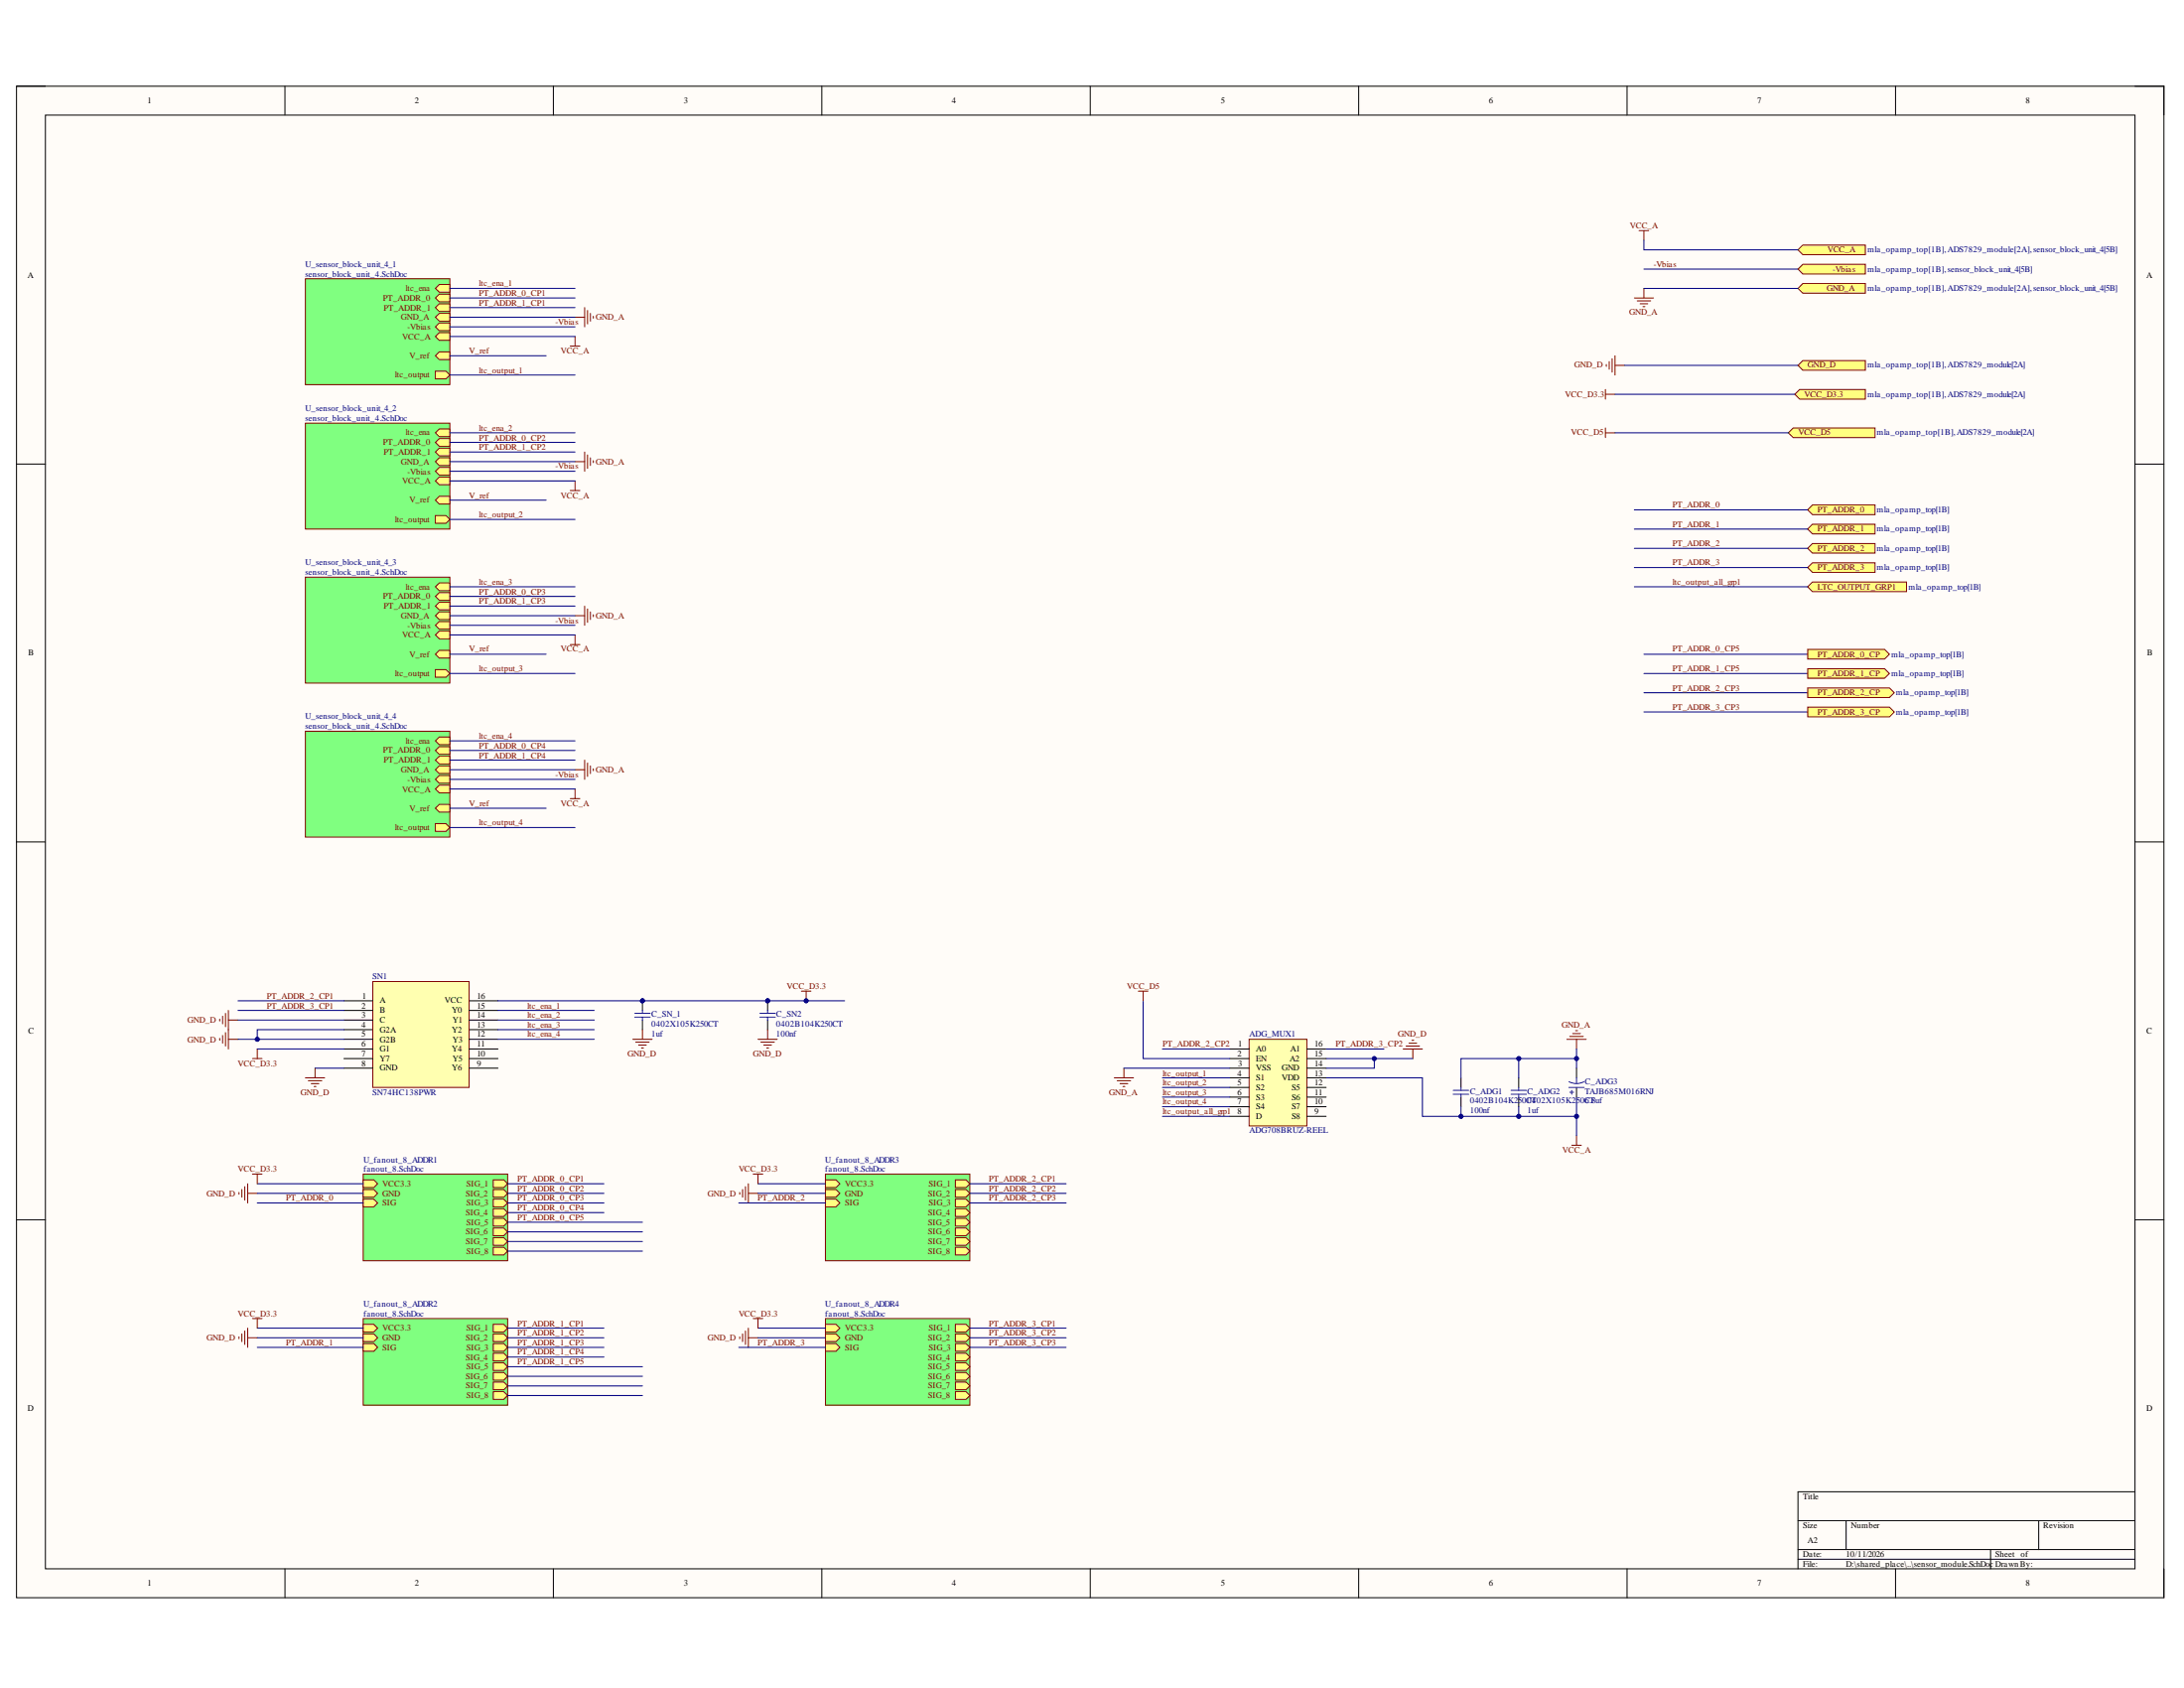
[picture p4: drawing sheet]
<svg xmlns="http://www.w3.org/2000/svg" width="279mm" height="216mm" viewBox="0 0 279 216" stroke-linecap="round" stroke-linejoin="round" font-family="sans-serif">
<path d="M2.1 11h274.7v193.4h-274.7z" fill-rule="evenodd" fill="#fffcf8"/>
<path d="M2.1 11h274.7v193.4h-274.7z" fill="none" stroke="#000" stroke-width=".13"/>
<path d="M5.8 14.7h267.3v186h-267.3z" fill-rule="evenodd" fill="#fffcf8"/>
<g fill="none" stroke="#000" stroke-width=".13">
<path d="M2.1 11h3.7M5.8 14.7h267.3v186h-267.3zM36.5 11v3.7M70.8 11v3.7M105.1 11v3.7M139.5 11v3.7M173.8 11v3.7M208.2 11v3.7M242.5 11v3.7M273.1 11h3.7v3.7M2.1 59.4h3.7M273.1 59.4h3.7"/>
<path d="M2.1 107.7h3.7M273.1 107.7h3.7M2.1 156h3.7M273.1 156h3.7M230 194.5h43.1M230 198.2h43.1M230 199.4h43.1M236.2 194.5v3.7M254.7 198.2v2.5M260.8 194.5v3.7M273.1 190.8h-43.1v9.9M36.5 200.7v3.7"/>
<path d="M70.8 200.7v3.7M105.1 200.7v3.7M139.5 200.7v3.7M173.8 200.7v3.7M208.2 200.7v3.7M242.5 200.7v3.7M276.8 200.7v3.7"/>
</g>
<path d="M39.1 35.6h18.4v13.6h-18.4z" fill-rule="evenodd" fill="#80ff80"/>
<path d="M39.1 35.6h18.4v13.6h-18.4z" fill="none" stroke="#800000" stroke-width=".13"/>
<path d="M55.7 43l.5-.5h1.3v1h-1.3z" fill-rule="evenodd" fill="#ffff80"/>
<path d="M55.7 43l.5-.5h1.3v1h-1.3z" fill="none" stroke="#800000" stroke-width=".13"/>
<path d="M55.7 41.8l.5-.5h1.3v1h-1.3z" fill-rule="evenodd" fill="#ffff80"/>
<path d="M55.7 41.8l.5-.5h1.3v1h-1.3z" fill="none" stroke="#800000" stroke-width=".13"/>
<path d="M55.7 40.6l.5-.5h1.3v1h-1.3z" fill-rule="evenodd" fill="#ffff80"/>
<path d="M55.7 40.6l.5-.5h1.3v1h-1.3z" fill="none" stroke="#800000" stroke-width=".13"/>
<path d="M55.7 39.3l.5-.4h1.3v.9h-1.3z" fill-rule="evenodd" fill="#ffff80"/>
<path d="M55.7 39.3l.5-.4h1.3v.9h-1.3z" fill="none" stroke="#800000" stroke-width=".13"/>
<path d="M55.7 38.1l.5-.5h1.3v1h-1.3z" fill-rule="evenodd" fill="#ffff80"/>
<path d="M55.7 38.1l.5-.5h1.3v1h-1.3z" fill="none" stroke="#800000" stroke-width=".13"/>
<path d="M55.7 47.5h1.4l.4 .5-.4 .5h-1.4z" fill-rule="evenodd" fill="#ffff80"/>
<path d="M55.7 47.5h1.4l.4 .5-.4 .5h-1.4z" fill="none" stroke="#800000" stroke-width=".13"/>
<path d="M55.7 36.9l.5-.5h1.3v1h-1.3z" fill-rule="evenodd" fill="#ffff80"/>
<path d="M55.7 36.9l.5-.5h1.3v1h-1.3z" fill="none" stroke="#800000" stroke-width=".13"/>
<path d="M55.7 45.5l.5-.5h1.3v1h-1.3z" fill-rule="evenodd" fill="#ffff80"/>
<path d="M55.7 45.5l.5-.5h1.3v1h-1.3z" fill="none" stroke="#800000" stroke-width=".13"/>
<path d="M39.1 54.1h18.4v13.6h-18.4z" fill-rule="evenodd" fill="#80ff80"/>
<path d="M39.1 54.1h18.4v13.6h-18.4z" fill="none" stroke="#800000" stroke-width=".13"/>
<path d="M55.7 61.5l.5-.5h1.3v1h-1.3z" fill-rule="evenodd" fill="#ffff80"/>
<path d="M55.7 61.5l.5-.5h1.3v1h-1.3z" fill="none" stroke="#800000" stroke-width=".13"/>
<path d="M55.7 60.3l.5-.5h1.3v1h-1.3z" fill-rule="evenodd" fill="#ffff80"/>
<path d="M55.7 60.3l.5-.5h1.3v1h-1.3z" fill="none" stroke="#800000" stroke-width=".13"/>
<path d="M55.7 59l.5-.4h1.3v.9h-1.3z" fill-rule="evenodd" fill="#ffff80"/>
<path d="M55.7 59l.5-.4h1.3v.9h-1.3z" fill="none" stroke="#800000" stroke-width=".13"/>
<path d="M55.7 57.8l.5-.5h1.3v1h-1.3z" fill-rule="evenodd" fill="#ffff80"/>
<path d="M55.7 57.8l.5-.5h1.3v1h-1.3z" fill="none" stroke="#800000" stroke-width=".13"/>
<path d="M55.7 56.6l.5-.5h1.3v1h-1.3z" fill-rule="evenodd" fill="#ffff80"/>
<path d="M55.7 56.6l.5-.5h1.3v1h-1.3z" fill="none" stroke="#800000" stroke-width=".13"/>
<path d="M55.7 65.9h1.4l.4 .5-.4 .5h-1.4z" fill-rule="evenodd" fill="#ffff80"/>
<path d="M55.7 65.9h1.4l.4 .5-.4 .5h-1.4z" fill="none" stroke="#800000" stroke-width=".13"/>
<path d="M55.7 55.4l.5-.5h1.3v.9h-1.3z" fill-rule="evenodd" fill="#ffff80"/>
<path d="M55.7 55.4l.5-.5h1.3v.9h-1.3z" fill="none" stroke="#800000" stroke-width=".13"/>
<path d="M55.7 64l.5-.5h1.3v1h-1.3z" fill-rule="evenodd" fill="#ffff80"/>
<path d="M55.7 64l.5-.5h1.3v1h-1.3z" fill="none" stroke="#800000" stroke-width=".13"/>
<path d="M39.1 73.8h18.4v13.6h-18.4z" fill-rule="evenodd" fill="#80ff80"/>
<path d="M39.1 73.8h18.4v13.6h-18.4z" fill="none" stroke="#800000" stroke-width=".13"/>
<path d="M55.7 81.2l.5-.5h1.3v1h-1.3z" fill-rule="evenodd" fill="#ffff80"/>
<path d="M55.7 81.2l.5-.5h1.3v1h-1.3z" fill="none" stroke="#800000" stroke-width=".13"/>
<path d="M55.7 80l.5-.5h1.3v1h-1.3z" fill-rule="evenodd" fill="#ffff80"/>
<path d="M55.7 80l.5-.5h1.3v1h-1.3z" fill="none" stroke="#800000" stroke-width=".13"/>
<path d="M55.7 78.7l.5-.4h1.3v.9h-1.3z" fill-rule="evenodd" fill="#ffff80"/>
<path d="M55.7 78.7l.5-.4h1.3v.9h-1.3z" fill="none" stroke="#800000" stroke-width=".13"/>
<path d="M55.7 77.5l.5-.5h1.3v1h-1.3z" fill-rule="evenodd" fill="#ffff80"/>
<path d="M55.7 77.5l.5-.5h1.3v1h-1.3z" fill="none" stroke="#800000" stroke-width=".13"/>
<path d="M55.7 76.3l.5-.5h1.3v1h-1.3z" fill-rule="evenodd" fill="#ffff80"/>
<path d="M55.7 76.3l.5-.5h1.3v1h-1.3z" fill="none" stroke="#800000" stroke-width=".13"/>
<path d="M55.7 85.6h1.4l.4 .5-.4 .5h-1.4z" fill-rule="evenodd" fill="#ffff80"/>
<path d="M55.7 85.6h1.4l.4 .5-.4 .5h-1.4z" fill="none" stroke="#800000" stroke-width=".13"/>
<path d="M55.7 75.1l.5-.5h1.3v1h-1.3z" fill-rule="evenodd" fill="#ffff80"/>
<path d="M55.7 75.1l.5-.5h1.3v1h-1.3z" fill="none" stroke="#800000" stroke-width=".13"/>
<path d="M55.7 83.7l.5-.5h1.3v1h-1.3z" fill-rule="evenodd" fill="#ffff80"/>
<path d="M55.7 83.7l.5-.5h1.3v1h-1.3z" fill="none" stroke="#800000" stroke-width=".13"/>
<path d="M39.1 93.5h18.4v13.6h-18.4z" fill-rule="evenodd" fill="#80ff80"/>
<path d="M39.1 93.5h18.4v13.6h-18.4z" fill="none" stroke="#800000" stroke-width=".13"/>
<path d="M55.7 100.9l.5-.5h1.3v1h-1.3z" fill-rule="evenodd" fill="#ffff80"/>
<path d="M55.7 100.9l.5-.5h1.3v1h-1.3z" fill="none" stroke="#800000" stroke-width=".13"/>
<path d="M55.7 99.7l.5-.5h1.3v1h-1.3z" fill-rule="evenodd" fill="#ffff80"/>
<path d="M55.7 99.7l.5-.5h1.3v1h-1.3z" fill="none" stroke="#800000" stroke-width=".13"/>
<path d="M55.7 98.4l.5-.4h1.3v.9h-1.3z" fill-rule="evenodd" fill="#ffff80"/>
<path d="M55.7 98.4l.5-.4h1.3v.9h-1.3z" fill="none" stroke="#800000" stroke-width=".13"/>
<path d="M55.7 97.2l.5-.5h1.3v1h-1.3z" fill-rule="evenodd" fill="#ffff80"/>
<path d="M55.7 97.2l.5-.5h1.3v1h-1.3z" fill="none" stroke="#800000" stroke-width=".13"/>
<path d="M55.7 96l.5-.5h1.3v1h-1.3z" fill-rule="evenodd" fill="#ffff80"/>
<path d="M55.7 96l.5-.5h1.3v1h-1.3z" fill="none" stroke="#800000" stroke-width=".13"/>
<path d="M55.7 105.3h1.4l.4 .5-.4 .5h-1.4z" fill-rule="evenodd" fill="#ffff80"/>
<path d="M55.7 105.3h1.4l.4 .5-.4 .5h-1.4z" fill="none" stroke="#800000" stroke-width=".13"/>
<path d="M55.7 94.8l.5-.5h1.3v1h-1.3z" fill-rule="evenodd" fill="#ffff80"/>
<path d="M55.7 94.8l.5-.5h1.3v1h-1.3z" fill="none" stroke="#800000" stroke-width=".13"/>
<path d="M55.7 103.4l.5-.5h1.3v1h-1.3z" fill-rule="evenodd" fill="#ffff80"/>
<path d="M209.1 38.1h2.4M209.5 38.5h1.7M209.7 29.5h1.2M209.8 38.9h1M210.2 39.2h.2M210.3 29.5v1.2M210.3 36.9v1.2M55.7 103.4l.5-.5h1.3v1h-1.3z" fill="none" stroke="#800000" stroke-width=".13"/>
<path d="M230 32l.6-.7h8v1.3h-8z" fill-rule="evenodd" fill="#ffff80"/>
<path d="M230 32l.6-.7h8v1.3h-8z" fill="none" stroke="#800000" stroke-width=".13"/>
<path d="M230 34.4l.6-.6h8v1.2h-8z" fill-rule="evenodd" fill="#ffff80"/>
<path d="M230 34.4l.6-.6h8v1.2h-8z" fill="none" stroke="#800000" stroke-width=".13"/>
<path d="M230.6 36.3h8v1.2h-8l-.6-.6z" fill-rule="evenodd" fill="#ffff80"/>
<g fill="none" stroke="#800000" stroke-width=".13">
<path d="M74.8 39.3v2.5M75.2 39.7v1.7M230.6 36.3h8v1.2h-8l-.6-.6zM72.9 44.3h1.3M73.6 43v1.3M73.6 40.6h1.2M73.6 59h1.2M74.8 57.8v2.5M75.2 58.2v1.7M75.5 40.1v1M75.5 58.6v.9M75.9 40.5v.2"/>
<path d="M75.9 58.9v.3M72.9 62.7h1.3M73.6 61.5v1.2M73.6 78.7h1.2M74.8 77.5v2.5M75.2 77.9v1.7M75.5 78.3v.9M75.9 78.6v.3M72.9 82.4h1.3M73.6 81.2v1.2M73.6 98.4h1.2M74.8 97.2v2.5"/>
<path d="M75.2 97.6v1.7M75.5 98v.9M75.9 98.3v.3M72.9 102.1h1.3M73.6 100.9v1.2"/>
</g>
<path d="M47.7 125.5h12.3v13.6h-12.3z" fill-rule="evenodd" fill="#ffffb0"/>
<g fill="none" stroke="#800000" stroke-width=".13">
<path d="M39.1 137.9h2.4M39.4 138.2h1.8M39.8 138.6h1M40.2 139h.2M40.3 136.6v1.3M47.7 125.5h12.3v13.6h-12.3zM81 132.9h2.4M81.3 133.3h1.8M81.7 133.7h1M82.1 134h.2M82.2 131.7v1.2M97 132.9h2.4"/>
<path d="M97.3 133.3h1.8M97.7 133.7h1M98.1 134h.2M98.2 131.7v1.2"/>
</g>
<g fill="none" stroke="#000" stroke-width=".13">
<path d="M44 128h3.7M44 129.2h3.7M44 130.5h3.7M44 131.7h3.7M44 132.9h3.7M44 134.2h3.7M44 135.4h3.7M44 136.6h3.7M60 128h3.7M60 129.2h3.7M60 130.5h3.7M60 131.7h3.7"/>
<path d="M60 132.9h3.7M60 134.2h3.7M60 135.4h3.7M60 136.6h3.7M82.2 130.5v1.2M98.2 130.5v1.2"/>
</g>
<path d="M81.2 130.1h2M81.2 129.6h2M82.2 129.2v.4M82.2 130.1v.4M97.2 130.1h2M97.2 129.6h2M98.2 129.2v.4M98.2 130.1v.4" fill="none" stroke="#00f" stroke-width=".13"/>
<path d="M231.3 70.1l.6-.6h8v1.2h-8z" fill-rule="evenodd" fill="#ffff80"/>
<path d="M231.3 70.1l.6-.6h8v1.2h-8z" fill="none" stroke="#800000" stroke-width=".13"/>
<path d="M231.3 72.6l.6-.6h8v1.2h-8z" fill-rule="evenodd" fill="#ffff80"/>
<path d="M231.3 72.6l.6-.6h8v1.2h-8z" fill="none" stroke="#800000" stroke-width=".13"/>
<path d="M46.5 150.2h18.4v11.1h-18.4z" fill-rule="evenodd" fill="#80ff80"/>
<path d="M46.5 150.2h18.4v11.1h-18.4z" fill="none" stroke="#800000" stroke-width=".13"/>
<path d="M46.5 150.9h1.3l.5 .5-.5 .5h-1.3z" fill-rule="evenodd" fill="#ffff80"/>
<path d="M46.5 150.9h1.3l.5 .5-.5 .5h-1.3z" fill="none" stroke="#800000" stroke-width=".13"/>
<path d="M46.5 152.1h1.3l.5 .5-.5 .5h-1.3z" fill-rule="evenodd" fill="#ffff80"/>
<path d="M46.5 152.1h1.3l.5 .5-.5 .5h-1.3z" fill="none" stroke="#800000" stroke-width=".13"/>
<path d="M46.5 153.4h1.3l.5 .5-.5 .5h-1.3z" fill-rule="evenodd" fill="#ffff80"/>
<path d="M46.5 153.4h1.3l.5 .5-.5 .5h-1.3z" fill="none" stroke="#800000" stroke-width=".13"/>
<path d="M63.1 150.9h1.3l.5 .5-.5 .5h-1.3z" fill-rule="evenodd" fill="#ffff80"/>
<path d="M63.1 150.9h1.3l.5 .5-.5 .5h-1.3z" fill="none" stroke="#800000" stroke-width=".13"/>
<path d="M63.1 152.1h1.3l.5 .5-.5 .5h-1.3z" fill-rule="evenodd" fill="#ffff80"/>
<path d="M63.1 152.1h1.3l.5 .5-.5 .5h-1.3z" fill="none" stroke="#800000" stroke-width=".13"/>
<path d="M63.1 153.4h1.3l.5 .5-.5 .5h-1.3z" fill-rule="evenodd" fill="#ffff80"/>
<path d="M63.1 153.4h1.3l.5 .5-.5 .5h-1.3z" fill="none" stroke="#800000" stroke-width=".13"/>
<path d="M63.1 154.6h1.3l.5 .5-.5 .5h-1.3z" fill-rule="evenodd" fill="#ffff80"/>
<path d="M63.1 154.6h1.3l.5 .5-.5 .5h-1.3z" fill="none" stroke="#800000" stroke-width=".13"/>
<path d="M63.1 155.8h1.3l.5 .5-.5 .5h-1.3z" fill-rule="evenodd" fill="#ffff80"/>
<path d="M63.1 155.8h1.3l.5 .5-.5 .5h-1.3z" fill="none" stroke="#800000" stroke-width=".13"/>
<path d="M63.1 157.1h1.3l.5 .5-.5 .5h-1.3z" fill-rule="evenodd" fill="#ffff80"/>
<path d="M63.1 157.1h1.3l.5 .5-.5 .5h-1.3z" fill="none" stroke="#800000" stroke-width=".13"/>
<path d="M63.1 158.3h1.3l.5 .5-.5 .5h-1.3z" fill-rule="evenodd" fill="#ffff80"/>
<path d="M63.1 158.3h1.3l.5 .5-.5 .5h-1.3z" fill="none" stroke="#800000" stroke-width=".13"/>
<path d="M63.1 159.5h1.3l.5 .5-.5 .5h-1.3z" fill-rule="evenodd" fill="#ffff80"/>
<path d="M63.1 159.5h1.3l.5 .5-.5 .5h-1.3z" fill="none" stroke="#800000" stroke-width=".13"/>
<path d="M46.5 168.6h18.4v11.1h-18.4z" fill-rule="evenodd" fill="#80ff80"/>
<path d="M46.5 168.6h18.4v11.1h-18.4z" fill="none" stroke="#800000" stroke-width=".13"/>
<path d="M46.5 169.4h1.3l.5 .5-.5 .5h-1.3z" fill-rule="evenodd" fill="#ffff80"/>
<path d="M46.5 169.4h1.3l.5 .5-.5 .5h-1.3z" fill="none" stroke="#800000" stroke-width=".13"/>
<path d="M46.5 170.6h1.3l.5 .5-.5 .5h-1.3z" fill-rule="evenodd" fill="#ffff80"/>
<path d="M46.5 170.6h1.3l.5 .5-.5 .5h-1.3z" fill="none" stroke="#800000" stroke-width=".13"/>
<path d="M46.5 171.8h1.3l.5 .5-.5 .5h-1.3z" fill-rule="evenodd" fill="#ffff80"/>
<path d="M46.5 171.8h1.3l.5 .5-.5 .5h-1.3z" fill="none" stroke="#800000" stroke-width=".13"/>
<path d="M63.1 169.4h1.3l.5 .5-.5 .5h-1.3z" fill-rule="evenodd" fill="#ffff80"/>
<path d="M63.1 169.4h1.3l.5 .5-.5 .5h-1.3z" fill="none" stroke="#800000" stroke-width=".13"/>
<path d="M63.1 170.6h1.3l.5 .5-.5 .5h-1.3z" fill-rule="evenodd" fill="#ffff80"/>
<path d="M63.1 170.6h1.3l.5 .5-.5 .5h-1.3z" fill="none" stroke="#800000" stroke-width=".13"/>
<path d="M63.1 171.8h1.3l.5 .5-.5 .5h-1.3z" fill-rule="evenodd" fill="#ffff80"/>
<path d="M63.1 171.8h1.4l.4 .5-.4 .5h-1.4z" fill="none" stroke="#800000" stroke-width=".13"/>
<path d="M63.1 173.1h1.4l.4 .5-.4 .5h-1.4z" fill-rule="evenodd" fill="#ffff80"/>
<path d="M63.1 173.1h1.4l.4 .5-.4 .5h-1.4z" fill="none" stroke="#800000" stroke-width=".13"/>
<path d="M63.1 174.3h1.4l.4 .5-.4 .5h-1.4z" fill-rule="evenodd" fill="#ffff80"/>
<path d="M63.1 174.3h1.4l.4 .5-.4 .5h-1.4z" fill="none" stroke="#800000" stroke-width=".13"/>
<path d="M63.1 175.5h1.4l.4 .5-.4 .5h-1.4z" fill-rule="evenodd" fill="#ffff80"/>
<path d="M63.1 175.5h1.4l.4 .5-.4 .5h-1.4z" fill="none" stroke="#800000" stroke-width=".13"/>
<path d="M63.1 176.8h1.4l.4 .5-.4 .5h-1.4z" fill-rule="evenodd" fill="#ffff80"/>
<path d="M63.1 176.8h1.4l.4 .5-.4 .5h-1.4z" fill="none" stroke="#800000" stroke-width=".13"/>
<path d="M63.1 178h1.4l.4 .5-.4 .5h-1.4z" fill-rule="evenodd" fill="#ffff80"/>
<path d="M63.1 178h1.4l.4 .5-.4 .5h-1.4z" fill="none" stroke="#800000" stroke-width=".13"/>
<path d="M231.9 67h8v1.3h-8l-.6-.6z" fill-rule="evenodd" fill="#ffff80"/>
<path d="M231.9 67h8v1.3h-8l-.6-.6z" fill="none" stroke="#800000" stroke-width=".13"/>
<path d="M231.9 64.6h8v1.2h-8l-.6-.6z" fill-rule="evenodd" fill="#ffff80"/>
<path d="M205.5 46.6v.3M205.9 46.2v1M206.2 45.9v1.7M206.6 45.5v2.5M206.6 46.7h1.2M231.9 64.6h8v1.2h-8l-.6-.6z" fill="none" stroke="#800000" stroke-width=".13"/>
<path d="M230 46.7l.6-.6h8v1.3h-8z" fill-rule="evenodd" fill="#ffff80"/>
<g fill="none" stroke="#800000" stroke-width=".13">
<path d="M230 46.7l.6-.6h8v1.3h-8zM28.1 130.3v.3M28.1 132.8v.3M28.5 130v1M28.5 132.4v1M28.8 129.6v1.7M28.8 132.1v1.7M29.2 129.2v5M29.2 130.5h1.2M29.2 132.9h1.2M32.3 135.4h1.2M32.9 134.2v1.2"/>
<path d="M30.6 152.5v.3M30.9 152.1v1M31.3 151.8v1.7M31.7 151.4v2.5M31.7 152.6h1.2M30.6 171v.2M30.9 170.6v1M31.3 170.2v1.8M31.7 169.9v2.4M31.7 171.1h1.2"/>
</g>
<path d="M231.3 75.1l.6-.7h12v1.3h-12z" fill-rule="evenodd" fill="#ffff80"/>
<path d="M231.3 75.1l.6-.7h12v1.3h-12z" fill="none" stroke="#800000" stroke-width=".13"/>
<path d="M159.8 132.9h7.4v11.1h-7.4z" fill-rule="evenodd" fill="#ffffb0"/>
<g fill="none" stroke="#800000" stroke-width=".13">
<path d="M159.8 132.9h7.4v11.1h-7.4zM179.5 134.2h2.5M179.9 133.8h1.7M180.3 133.4h.9M180.6 133.1h.3M180.7 134.2v1.2M200.4 132.9h2.5M200.8 132.6h1.8M201.2 132.2h1M201.6 131.8h.2M201.7 132.9v1.3M201.1 146.5h1.2"/>
<path d="M201.7 145.2v1.3"/>
</g>
<g fill="none" stroke="#000" stroke-width=".13">
<path d="M157.3 134.2h2.5M157.3 135.4h2.5M157.3 136.6h2.5M157.3 137.9h2.5M157.3 139.1h2.5M167.2 134.2h2.5M167.2 135.4h2.5M167.2 136.6h2.5M167.2 137.9h2.5M167.2 139.1h2.5M186.9 137.9v1.2M194.3 137.9v1.2"/>
<path d="M201.7 136.6v1.3M201.7 139.1v1.2M157.3 140.3h2.5M157.3 141.6h2.5M157.3 142.8h2.5M167.2 140.3h2.5M167.2 141.6h2.5M167.2 142.8h2.5M186.9 140.3v1.3M194.3 140.3v1.3"/>
</g>
<g fill="none" stroke="#00f" stroke-width=".13">
<path d="M185.9 139.5h2M185.9 140h2M186.9 139.1v.4M186.9 140v.3M193.3 139.5h2M193.3 140h2M194.3 139.1v.4M194.3 140v.3M200.7 139.1h2M200.7 138.4l1 .2M200.8 139.7h.5M201.1 139.5v.5"/>
<path d="M201.7 137.9v.7M202.6 138.4l-.9 .2"/>
</g>
<path d="M229.6 50.4l.6-.6h8.4v1.3h-8.4z" fill-rule="evenodd" fill="#ffff80"/>
<path d="M205.4 49.8v1.3M205.4 50.4h1.2M229.6 50.4l.6-.6h8.4v1.3h-8.4zM142.6 137.9h2.4M142.9 138.2h1.7M143.3 138.6h1M143.7 139h.2M143.8 136.6v1.3" fill="none" stroke="#800000" stroke-width=".13"/>
<path d="M105.6 150.2h18.5v11.1h-18.5z" fill-rule="evenodd" fill="#80ff80"/>
<path d="M105.6 150.2h18.5v11.1h-18.5z" fill="none" stroke="#800000" stroke-width=".13"/>
<path d="M105.6 150.9h1.3l.5 .5-.5 .5h-1.3z" fill-rule="evenodd" fill="#ffff80"/>
<path d="M105.6 150.9h1.3l.5 .5-.5 .5h-1.3z" fill="none" stroke="#800000" stroke-width=".13"/>
<path d="M105.6 152.1h1.3l.5 .5-.5 .5h-1.3z" fill-rule="evenodd" fill="#ffff80"/>
<path d="M105.6 152.1h1.3l.5 .5-.5 .5h-1.3z" fill="none" stroke="#800000" stroke-width=".13"/>
<path d="M105.6 153.4h1.3l.5 .5-.5 .5h-1.3z" fill-rule="evenodd" fill="#ffff80"/>
<path d="M105.6 153.4h1.3l.5 .5-.5 .5h-1.3z" fill="none" stroke="#800000" stroke-width=".13"/>
<path d="M122.2 150.9h1.4l.5 .5-.5 .5h-1.4z" fill-rule="evenodd" fill="#ffff80"/>
<path d="M122.2 150.9h1.4l.5 .5-.5 .5h-1.4z" fill="none" stroke="#800000" stroke-width=".13"/>
<path d="M122.2 152.1h1.4l.5 .5-.5 .5h-1.4z" fill-rule="evenodd" fill="#ffff80"/>
<path d="M122.2 152.1h1.4l.5 .5-.5 .5h-1.4z" fill="none" stroke="#800000" stroke-width=".13"/>
<path d="M122.2 153.4h1.4l.5 .5-.5 .5h-1.4z" fill-rule="evenodd" fill="#ffff80"/>
<path d="M122.2 153.4h1.4l.5 .5-.5 .5h-1.4z" fill="none" stroke="#800000" stroke-width=".13"/>
<path d="M122.2 154.6h1.4l.5 .5-.5 .5h-1.4z" fill-rule="evenodd" fill="#ffff80"/>
<path d="M122.2 154.6h1.4l.5 .5-.5 .5h-1.4z" fill="none" stroke="#800000" stroke-width=".13"/>
<path d="M122.2 155.8h1.4l.5 .5-.5 .5h-1.4z" fill-rule="evenodd" fill="#ffff80"/>
<path d="M122.2 155.8h1.4l.5 .5-.5 .5h-1.4z" fill="none" stroke="#800000" stroke-width=".13"/>
<path d="M122.2 157.1h1.4l.5 .5-.5 .5h-1.4z" fill-rule="evenodd" fill="#ffff80"/>
<path d="M122.2 157.1h1.4l.5 .5-.5 .5h-1.4z" fill="none" stroke="#800000" stroke-width=".13"/>
<path d="M122.2 158.3h1.4l.5 .5-.5 .5h-1.4z" fill-rule="evenodd" fill="#ffff80"/>
<path d="M122.2 158.3h1.4l.5 .5-.5 .5h-1.4z" fill="none" stroke="#800000" stroke-width=".13"/>
<path d="M122.2 159.5h1.4l.5 .5-.5 .5h-1.4z" fill-rule="evenodd" fill="#ffff80"/>
<path d="M94.6 152.5v.3M95 152.1v1M95.4 151.8v1.7M95.7 151.4v2.5M95.7 152.6h1.3M122.2 159.5h1.4l.5 .5-.5 .5h-1.4z" fill="none" stroke="#800000" stroke-width=".13"/>
<path d="M105.6 168.6h18.5v11.1h-18.5z" fill-rule="evenodd" fill="#80ff80"/>
<path d="M105.6 168.6h18.5v11.1h-18.5z" fill="none" stroke="#800000" stroke-width=".13"/>
<path d="M105.6 169.4h1.3l.5 .5-.5 .5h-1.3z" fill-rule="evenodd" fill="#ffff80"/>
<path d="M105.6 169.4h1.3l.5 .5-.5 .5h-1.3z" fill="none" stroke="#800000" stroke-width=".13"/>
<path d="M105.6 170.6h1.3l.5 .5-.5 .5h-1.3z" fill-rule="evenodd" fill="#ffff80"/>
<path d="M105.6 170.6h1.3l.5 .5-.5 .5h-1.3z" fill="none" stroke="#800000" stroke-width=".13"/>
<path d="M105.6 171.8h1.3l.5 .5-.5 .5h-1.3z" fill-rule="evenodd" fill="#ffff80"/>
<path d="M105.6 171.8h1.4l.4 .5-.4 .5h-1.4z" fill="none" stroke="#800000" stroke-width=".13"/>
<path d="M122.2 169.4h1.4l.5 .5-.5 .5h-1.4z" fill-rule="evenodd" fill="#ffff80"/>
<path d="M122.2 169.4h1.4l.5 .5-.5 .5h-1.4z" fill="none" stroke="#800000" stroke-width=".13"/>
<path d="M122.2 170.6h1.4l.5 .5-.5 .5h-1.4z" fill-rule="evenodd" fill="#ffff80"/>
<path d="M122.2 170.6h1.4l.5 .5-.5 .5h-1.4z" fill="none" stroke="#800000" stroke-width=".13"/>
<path d="M122.2 171.8h1.4l.5 .5-.5 .5h-1.4z" fill-rule="evenodd" fill="#ffff80"/>
<path d="M122.2 171.8h1.4l.5 .5-.5 .5h-1.4z" fill="none" stroke="#800000" stroke-width=".13"/>
<path d="M122.2 173.1h1.4l.5 .5-.5 .5h-1.4z" fill-rule="evenodd" fill="#ffff80"/>
<path d="M122.2 173.1h1.4l.5 .5-.5 .5h-1.4z" fill="none" stroke="#800000" stroke-width=".13"/>
<path d="M122.2 174.3h1.4l.5 .5-.5 .5h-1.4z" fill-rule="evenodd" fill="#ffff80"/>
<path d="M122.2 174.3h1.4l.5 .5-.5 .5h-1.4z" fill="none" stroke="#800000" stroke-width=".13"/>
<path d="M122.2 175.5h1.4l.5 .5-.5 .5h-1.4z" fill-rule="evenodd" fill="#ffff80"/>
<path d="M122.2 175.5h1.4l.5 .5-.5 .5h-1.4z" fill="none" stroke="#800000" stroke-width=".13"/>
<path d="M122.2 176.8h1.4l.5 .5-.5 .5h-1.4z" fill-rule="evenodd" fill="#ffff80"/>
<path d="M122.2 176.8h1.4l.5 .5-.5 .5h-1.4z" fill="none" stroke="#800000" stroke-width=".13"/>
<path d="M122.2 178h1.4l.5 .5-.5 .5h-1.4z" fill-rule="evenodd" fill="#ffff80"/>
<path d="M94.6 171v.2M95 170.6v1M95.4 170.2v1.8M95.7 169.9v2.4M95.7 171.1h1.3M122.2 178h1.4l.5 .5-.5 .5h-1.4z" fill="none" stroke="#800000" stroke-width=".13"/>
<g fill="none" stroke="#000080" stroke-width=".13">
<path d="M57.5 36.9h16.1M57.5 38.1h16.1M57.5 39.3h16.1M210.3 30.7v1.3h19.7M210.3 36.9h19.7M210.3 34.4h19.7M57.5 40.6h16.1M57.5 41.8h16.1M57.5 43h16.1M57.5 48h16.1M57.5 55.4h16.1M57.5 56.6h16.1"/>
<path d="M57.5 57.8h16.1M57.5 59h16.1M57.5 60.3h16.1M57.5 61.5h16.1M57.5 66.4h16.1M57.5 75.1h16.1M57.5 76.3h16.1M57.5 77.5h16.1M57.5 78.7h16.1M57.5 80h16.1M57.5 81.2h16.1M57.5 86.1h16.1"/>
<path d="M57.5 94.8h16.1M57.5 96h16.1M57.5 97.2h16.1M57.5 98.4h16.1M57.5 99.7h16.1M57.5 100.9h16.1M57.5 105.8h16.1M30.4 129.2h13.6M30.4 130.5h13.6M30.4 128h13.6M44 131.7h-11.1v1.2M63.7 129.2h12.3"/>
<path d="M63.7 130.5h12.3M63.7 131.7h12.3M63.7 132.9h12.3"/>
</g>
<circle cx="32.9" cy="132.9" r=".25" fill="#000080"/>
<g fill="none" stroke="#000080" stroke-width=".13">
<path d="M30.4 132.9h13.6"/>
<circle cx="32.9" cy="132.9" r=".25"/>
</g>
<circle cx="32.9" cy="132.9" r=".25" fill="#000080"/>
<g fill="none" stroke="#000080" stroke-width=".13">
<path d="M57.5 45.5h12.4M207.8 46.7h22.2M57.5 64h12.4M209.1 70.1h22.2M209.1 72.6h22.2M209.1 67.7h22.2M209.1 65.2h22.2M209.1 75.1h22.2M57.5 83.7h12.4M57.5 103.4h12.4M32.9 134.2h11.1M40.3 136.6h3.7"/>
<path d="M148.7 134.2h8.6M169.7 134.2h7.3M201.7 135.4v1.2M32.9 153.9h13.6M32.9 151.4h13.6M32.9 152.6h13.6M64.9 153.9h12.4M64.9 151.4h12.4M64.9 152.6h12.4M64.9 155.1h12.4M64.9 156.3h17.3M64.9 157.6h17.3"/>
<path d="M64.9 158.8h17.3M32.9 172.3h13.6M32.9 169.9h13.6M32.9 171.1h13.6M64.9 172.3h12.4M64.9 169.9h12.4M64.9 171.1h12.4M64.9 173.6h12.4M64.9 160h17.3M64.9 174.8h17.3M64.9 176h17.3M64.9 177.3h17.3"/>
<path d="M64.9 178.5h17.3"/>
<circle cx="32.9" cy="132.9" r=".25"/>
</g>
<circle cx="201.7" cy="135.4" r=".24" fill="#000080"/>
<g fill="none" stroke="#000080" stroke-width=".13">
<path d="M194.3 135.4v2.5"/>
<circle cx="201.7" cy="135.4" r=".24"/>
</g>
<circle cx="194.3" cy="135.4" r=".25" fill="#000080"/>
<g fill="none" stroke="#000080" stroke-width=".13">
<path d="M169.7 137.9h12.3v4.9h4.9"/>
<circle cx="194.3" cy="135.4" r=".25"/>
</g>
<circle cx="186.9" cy="142.8" r=".25" fill="#000080"/>
<g fill="none" stroke="#000080" stroke-width=".13">
<path d="M194.3 141.6v1.2"/>
<circle cx="186.9" cy="142.8" r=".25"/>
</g>
<circle cx="194.3" cy="142.8" r=".25" fill="#000080"/>
<g fill="none" stroke="#000080" stroke-width=".13">
<path d="M175.8 135.4v1.2h-6.1"/>
<circle cx="194.3" cy="142.8" r=".25"/>
</g>
<circle cx="175.8" cy="135.4" r=".24" fill="#000080"/>
<g fill="none" stroke="#000080" stroke-width=".13">
<path d="M206.6 50.4h23M143.8 136.6h13.5M146.2 128v7.4h11.1M148.7 137.9h8.6M148.7 139.1h8.6M169.7 135.4h11M148.7 140.3h8.6M148.7 141.6h8.6M148.7 142.8h8.6"/>
<circle cx="175.8" cy="135.4" r=".24"/>
</g>
<circle cx="175.8" cy="135.4" r=".24" fill="#000080"/>
<g fill="none" stroke="#000080" stroke-width=".13">
<path d="M186.9 141.6v1.2h14.8"/>
<circle cx="175.8" cy="135.4" r=".24"/>
</g>
<circle cx="201.7" cy="142.8" r=".25" fill="#000080"/>
<circle cx="201.7" cy="142.8" r=".25" fill="none" stroke="#000080" stroke-width=".13"/>
<circle cx="194.3" cy="142.8" r=".25" fill="#000080"/>
<circle cx="194.3" cy="142.8" r=".25" fill="none" stroke="#000080" stroke-width=".13"/>
<circle cx="186.9" cy="142.8" r=".25" fill="#000080"/>
<g fill="none" stroke="#000080" stroke-width=".13">
<path d="M201.7 140.3v4.9"/>
<circle cx="186.9" cy="142.8" r=".25"/>
</g>
<circle cx="201.7" cy="142.8" r=".25" fill="#000080"/>
<g fill="none" stroke="#000080" stroke-width=".13">
<path d="M201.7 134.2v1.2h-14.8v2.5"/>
<circle cx="201.7" cy="142.8" r=".25"/>
</g>
<circle cx="194.3" cy="135.4" r=".25" fill="#000080"/>
<circle cx="194.3" cy="135.4" r=".25" fill="none" stroke="#000080" stroke-width=".13"/>
<circle cx="201.7" cy="135.4" r=".24" fill="#000080"/>
<g fill="none" stroke="#000080" stroke-width=".13">
<path d="M210.3 83.7h21M210.3 86.1h21M210.3 88.6h21M210.3 91.1h21M94.5 153.9h11.1M97 151.4h8.6M97 152.6h8.6M124.1 151.4h12.3M124.1 152.6h12.3M94.5 172.3h11.1M97 169.9h8.6M97 171.1h8.6"/>
<path d="M124.1 169.9h12.3M124.1 171.1h12.3"/>
<circle cx="201.7" cy="135.4" r=".24"/>
</g>
<path d="M231.3 83.1h9.8l.6 .6-.6 .6h-9.8z" fill-rule="evenodd" fill="#ffff80"/>
<path d="M231.3 83.1h9.8l.6 .6-.6 .6h-9.8z" fill="none" stroke="#800000" stroke-width=".13"/>
<path d="M231.3 85.5h9.8l.6 .6-.6 .7h-9.8z" fill-rule="evenodd" fill="#ffff80"/>
<path d="M231.3 85.5h9.8l.6 .6-.6 .7h-9.8z" fill="none" stroke="#800000" stroke-width=".13"/>
<path d="M231.3 88h10.4l.6 .6-.6 .6h-10.4z" fill-rule="evenodd" fill="#ffff80"/>
<path d="M231.3 88h10.4l.6 .6-.6 .6h-10.4z" fill="none" stroke="#800000" stroke-width=".13"/>
<path d="M231.3 90.5h10.4l.6 .6-.6 .6h-10.4z" fill-rule="evenodd" fill="#ffff80"/>
<path d="M231.3 90.5h10.4l.6 .6-.6 .6h-10.4z" fill="none" stroke="#800000" stroke-width=".13"/>
<path d="M124.1 153.9h12.3M124.1 172.3h12.3" fill="none" stroke="#000080" stroke-width=".13"/>
<path d="M228.8 55.4l.6-.7h10.5v1.3h-10.5z" fill-rule="evenodd" fill="#ffff80"/>
<g fill="none" stroke="#800000" stroke-width=".13">
<path d="M205.4 54.7v1.3M205.4 55.4h1.2M228.8 55.4l.6-.7h10.5v1.3h-10.5zM102.5 126.8h1.2M103.1 126.8v1.2M32.3 150.2h1.2M32.9 150.2v1.2M96.4 150.2h1.2M97 150.2v1.2M32.3 168.6h1.2M32.9 168.6v1.3M96.4 168.6h1.2"/>
<path d="M97 168.6v1.3"/>
</g>
<path d="M206.6 55.4h22.2" fill="none" stroke="#000080" stroke-width=".13"/>
<circle cx="103.1" cy="128" r=".25" fill="#000080"/>
<g fill="none" stroke="#000080" stroke-width=".13">
<path d="M63.7 128h44.4"/>
<circle cx="103.1" cy="128" r=".25"/>
</g>
<path d="M145.6 126.8h1.3M146.2 126.8v1.2" fill="none" stroke="#800000" stroke-width=".13"/>
<circle cx="103.1" cy="128" r=".25" fill="#000080"/>
<circle cx="103.1" cy="128" r=".25" fill="none" stroke="#000080" stroke-width=".13"/>
<g font-size="1.4" fill="#000080">
<text x="81.8" y="129">PIC0SN0101</text>
<text x="98.1" y="129">PIC0SN201</text>
</g>
<g font-size="1.1">
<text x="18.8" y="13.2">1</text>
<text x="53.1" y="13.2">2</text>
<text x="87.5" y="13.2">3</text>
<text x="121.8" y="13.2">4</text>
<text x="156.2" y="13.2">5</text>
<text x="190.5" y="13.2">6</text>
<text x="224.8" y="13.2">7</text>
<text x="259.1" y="13.2">8</text>
<text x="3.5" y="35.6">A</text>
<text x="274.6" y="35.6">A</text>
<text x="3.6" y="83.9">B</text>
<text x="274.7" y="83.9">B</text>
<text x="46.2" y="129">2</text>
<text x="46.2" y="130.2">3</text>
<text x="46.2" y="131.4">4</text>
<text x="46.3" y="127.7">1</text>
<text x="48.6" y="128.3">A</text>
<text x="48.6" y="129.6">B</text>
<text x="48.6" y="130.8">C</text>
<text x="56.9" y="128.3">VCC</text>
<text x="57.8" y="129.6">Y0</text>
<text x="57.9" y="130.8">Y1</text>
<text x="61" y="131.4">13</text>
<text x="61" y="130.2">14</text>
<text x="61" y="129">15</text>
<text x="61" y="127.7">16</text>
<text x="3.6" y="132.2">C</text>
<text x="46.2" y="132.6">5</text>
<text x="46.2" y="133.9">6</text>
<text x="46.2" y="135.1">7</text>
<text x="46.2" y="136.3">8</text>
<text x="48.6" y="132">G2A</text>
<text x="48.6" y="133.3">G2B</text>
<text x="48.6" y="134.5">G1</text>
<text x="48.6" y="135.8">Y7</text>
<text x="48.6" y="136.9">GND</text>
<text x="57.8" y="136.9">Y6</text>
<text x="57.8" y="134.5">Y4</text>
<text x="57.8" y="132">Y2</text>
<text x="57.9" y="135.8">Y5</text>
<text x="57.9" y="133.3">Y3</text>
<text x="61" y="136.3">9</text>
<text x="61" y="135.1">10</text>
<text x="61" y="133.9">11</text>
<text x="61" y="132.6">12</text>
<text x="158.3" y="135.1">2</text>
<text x="158.3" y="137.6">4</text>
<text x="158.4" y="133.9">1</text>
<text x="158.4" y="136.3">3</text>
<text x="160.7" y="134.5">A0</text>
<text x="160.7" y="135.8">EN</text>
<text x="160.7" y="136.9">VSS</text>
<text x="164" y="136.9">GND</text>
<text x="165" y="135.8">A2</text>
<text x="165.1" y="134.5">A1</text>
<text x="168.2" y="133.9">16</text>
<text x="168.2" y="135.1">15</text>
<text x="168.2" y="136.3">14</text>
<text x="168.2" y="137.6">13</text>
<text x="274.6" y="132.2">C</text>
<text x="158.3" y="138.8">5</text>
<text x="158.3" y="140.1">6</text>
<text x="158.3" y="141.2">7</text>
<text x="158.3" y="142.5">8</text>
<text x="160.7" y="138.2">S1</text>
<text x="160.7" y="139.5">S2</text>
<text x="160.7" y="140.7">S3</text>
<text x="160.7" y="141.9">S4</text>
<text x="160.7" y="143.1">D</text>
<text x="164" y="138.2">VDD</text>
<text x="165.2" y="139.5">S5</text>
<text x="165.2" y="140.7">S6</text>
<text x="165.2" y="141.9">S7</text>
<text x="165.2" y="143.1">S8</text>
<text x="168.2" y="138.8">12</text>
<text x="168.2" y="140.1">11</text>
<text x="168.2" y="141.2">10</text>
<text x="168.2" y="142.5">9</text>
<text x="3.5" y="180.5">D</text>
<text x="274.6" y="180.5">D</text>
<text x="230.6" y="191.8">Title</text>
<text x="230.6" y="195.5">Size</text>
<text x="231.2" y="197.3">A2</text>
<text x="236.8" y="195.5">Number</text>
<text x="261.4" y="195.5">Revision</text>
<text x="18.8" y="202.8">1</text>
<text x="53.1" y="202.8">2</text>
<text x="87.5" y="202.8">3</text>
<text x="121.8" y="202.8">4</text>
<text x="156.2" y="202.8">5</text>
<text x="190.5" y="202.8">6</text>
<text x="224.8" y="202.8">7</text>
<text x="230.6" y="199.1">Date:</text>
<text x="230.6" y="200.4">File:</text>
<text x="236.1" y="199.1">10/11/2026</text>
<text x="236.1" y="200.4">D:\shared_place\..\sensor_module.SchDoc Drawn By:</text>
<text x="255.2" y="199.1">Sheet</text>
<text x="258.5" y="199.1">of</text>
<text x="259.1" y="202.8">8</text>
</g>
<g font-size="1.1" fill="#800000">
<text x="208.5" y="29.2">VCC_A</text>
<text x="211.5" y="34.1">-Vbias</text>
<text x="233.8" y="32.3">VCC_A</text>
<text x="234.4" y="34.8">-Vbias</text>
<text x="49" y="38.4">PT_ADDR_0</text>
<text x="49.1" y="39.7">PT_ADDR_1</text>
<text x="51.3" y="40.9">GND_A</text>
<text x="51.9" y="37.2">ltc_ena</text>
<text x="61.3" y="36.6">ltc_ena_1</text>
<text x="61.3" y="37.8">PT_ADDR_0_CP1</text>
<text x="61.3" y="39.1">PT_ADDR_1_CP1</text>
<text x="71.1" y="41.6">-Vbias</text>
<text x="76.2" y="40.9">GND_A</text>
<text x="208.4" y="40.3">GND_A</text>
<text x="233.7" y="37.2">GND_A</text>
<text x="51.5" y="43.4">VCC_A</text>
<text x="52.1" y="42.1">-Vbias</text>
<text x="52.4" y="45.9">V_ref</text>
<text x="60" y="45.2">V_ref</text>
<text x="61.3" y="47.7">ltc_output_1</text>
<text x="71.8" y="45.2">VCC_A</text>
<text x="201.4" y="47">GND_D</text>
<text x="231.2" y="47">GND_D</text>
<text x="50.5" y="48.3">ltc_output</text>
<text x="200.2" y="50.8">VCC_D3.3</text>
<text x="230.8" y="50.8">VCC_D3.3</text>
<text x="49" y="56.9">PT_ADDR_0</text>
<text x="49.1" y="58.1">PT_ADDR_1</text>
<text x="51.3" y="59.4">GND_A</text>
<text x="51.9" y="55.7">ltc_ena</text>
<text x="61.3" y="55.1">ltc_ena_2</text>
<text x="61.3" y="56.3">PT_ADDR_0_CP2</text>
<text x="61.3" y="57.5">PT_ADDR_1_CP2</text>
<text x="71.1" y="60">-Vbias</text>
<text x="76.2" y="59.4">GND_A</text>
<text x="201" y="55.7">VCC_D5</text>
<text x="230.1" y="55.7">VCC_D5</text>
<text x="51.5" y="61.8">VCC_A</text>
<text x="52.1" y="60.6">-Vbias</text>
<text x="52.4" y="64.3">V_ref</text>
<text x="60" y="63.7">V_ref</text>
<text x="71.8" y="63.7">VCC_A</text>
<text x="214" y="65">PT_ADDR_0</text>
<text x="232.5" y="65.5">PT_ADDR_0</text>
<text x="50.5" y="66.8">ltc_output</text>
<text x="61.3" y="66.1">ltc_output_2</text>
<text x="214" y="69.9">PT_ADDR_2</text>
<text x="214" y="67.4">PT_ADDR_1</text>
<text x="232.5" y="70.4">PT_ADDR_2</text>
<text x="232.5" y="68">PT_ADDR_1</text>
<text x="49" y="76.6">PT_ADDR_0</text>
<text x="49.1" y="77.9">PT_ADDR_1</text>
<text x="51.9" y="75.4">ltc_ena</text>
<text x="61.3" y="74.8">ltc_ena_3</text>
<text x="61.3" y="76">PT_ADDR_0_CP3</text>
<text x="61.3" y="77.2">PT_ADDR_1_CP3</text>
<text x="214" y="72.3">PT_ADDR_3</text>
<text x="214" y="74.8">ltc_output_all_grp1</text>
<text x="232.5" y="72.9">PT_ADDR_3</text>
<text x="232.5" y="75.4">LTC_OUTPUT_GRP1</text>
<text x="51.3" y="79.1">GND_A</text>
<text x="51.5" y="81.5">VCC_A</text>
<text x="52.1" y="80.3">-Vbias</text>
<text x="60" y="83.4">V_ref</text>
<text x="71.1" y="79.7">-Vbias</text>
<text x="71.8" y="83.4">VCC_A</text>
<text x="76.2" y="79.1">GND_A</text>
<text x="214" y="83.4">PT_ADDR_0_CP5</text>
<text x="50.5" y="86.5">ltc_output</text>
<text x="52.4" y="84.1">V_ref</text>
<text x="61.3" y="85.8">ltc_output_3</text>
<text x="214" y="85.8">PT_ADDR_1_CP5</text>
<text x="214" y="88.4">PT_ADDR_2_CP3</text>
<text x="232.5" y="84.1">PT_ADDR_0_CP</text>
<text x="232.5" y="86.5">PT_ADDR_1_CP</text>
<text x="232.5" y="89">PT_ADDR_2_CP</text>
<text x="51.9" y="95.1">ltc_ena</text>
<text x="61.3" y="94.4">ltc_ena_4</text>
<text x="61.3" y="95.7">PT_ADDR_0_CP4</text>
<text x="214" y="90.8">PT_ADDR_3_CP3</text>
<text x="232.5" y="91.4">PT_ADDR_3_CP</text>
<text x="49" y="96.3">PT_ADDR_0</text>
<text x="49.1" y="97.6">PT_ADDR_1</text>
<text x="51.3" y="98.8">GND_A</text>
<text x="51.5" y="101.3">VCC_A</text>
<text x="52.1" y="100">-Vbias</text>
<text x="61.3" y="97">PT_ADDR_1_CP4</text>
<text x="71.1" y="99.4">-Vbias</text>
<text x="76.2" y="98.8">GND_A</text>
<text x="50.5" y="106.2">ltc_output</text>
<text x="52.4" y="103.7">V_ref</text>
<text x="60" y="103.1">V_ref</text>
<text x="61.3" y="105.6">ltc_output_4</text>
<text x="71.8" y="103.1">VCC_A</text>
<text x="24" y="130.8">GND_D</text>
<text x="34.1" y="127.7">PT_ADDR_2_CP1</text>
<text x="34.1" y="129">PT_ADDR_3_CP1</text>
<text x="67.4" y="129">ltc_ena_1</text>
<text x="67.4" y="130.2">ltc_ena_2</text>
<text x="67.4" y="131.4">ltc_ena_3</text>
<text x="100.7" y="126.5">VCC_D3.3</text>
<text x="144.2" y="126.5">VCC_D5</text>
<text x="199.8" y="131.4">GND_A</text>
<text x="24" y="133.3">GND_D</text>
<text x="30.4" y="136.3">VCC_D3.3</text>
<text x="67.4" y="132.6">ltc_ena_4</text>
<text x="80.3" y="135.1">GND_D</text>
<text x="96.3" y="135.1">GND_D</text>
<text x="148.7" y="137.6">ltc_output_1</text>
<text x="148.7" y="133.9">PT_ADDR_2_CP2</text>
<text x="170.9" y="133.9">PT_ADDR_3_CP2</text>
<text x="178.8" y="132.6">GND_D</text>
<text x="38.5" y="140.1">GND_D</text>
<text x="141.9" y="140.1">GND_A</text>
<text x="148.7" y="138.8">ltc_output_2</text>
<text x="148.7" y="140.1">ltc_output_3</text>
<text x="148.7" y="141.2">ltc_output_4</text>
<text x="148.7" y="142.5">ltc_output_all_grp1</text>
<text x="30.4" y="149.9">VCC_D3.3</text>
<text x="94.5" y="149.9">VCC_D3.3</text>
<text x="199.9" y="147.4">VCC_A</text>
<text x="26.5" y="153">GND_D</text>
<text x="36.6" y="153.6">PT_ADDR_0</text>
<text x="48.9" y="151.7">VCC3.3</text>
<text x="48.9" y="153">GND</text>
<text x="48.9" y="154.2">SIG</text>
<text x="59.6" y="153">SIG_2</text>
<text x="59.6" y="155.4">SIG_4</text>
<text x="59.7" y="151.7">SIG_1</text>
<text x="59.7" y="154.2">SIG_3</text>
<text x="66.2" y="151.1">PT_ADDR_0_CP1</text>
<text x="66.2" y="152.4">PT_ADDR_0_CP2</text>
<text x="66.2" y="153.6">PT_ADDR_0_CP3</text>
<text x="66.2" y="154.8">PT_ADDR_0_CP4</text>
<text x="90.5" y="153">GND_D</text>
<text x="96.9" y="153.6">PT_ADDR_2</text>
<text x="108.1" y="151.7">VCC3.3</text>
<text x="108.1" y="153">GND</text>
<text x="108.1" y="154.2">SIG</text>
<text x="118.7" y="153">SIG_2</text>
<text x="118.7" y="155.4">SIG_4</text>
<text x="118.8" y="151.7">SIG_1</text>
<text x="118.8" y="154.2">SIG_3</text>
<text x="126.5" y="151.1">PT_ADDR_2_CP1</text>
<text x="126.5" y="152.4">PT_ADDR_2_CP2</text>
<text x="126.5" y="153.6">PT_ADDR_2_CP3</text>
<text x="59.6" y="157.9">SIG_6</text>
<text x="59.6" y="159.2">SIG_7</text>
<text x="59.7" y="156.7">SIG_5</text>
<text x="59.7" y="160.3">SIG_8</text>
<text x="66.2" y="156">PT_ADDR_0_CP5</text>
<text x="118.7" y="156.7">SIG_5</text>
<text x="118.7" y="157.9">SIG_6</text>
<text x="118.7" y="159.2">SIG_7</text>
<text x="118.7" y="160.3">SIG_8</text>
<text x="26.5" y="171.4">GND_D</text>
<text x="30.4" y="168.4">VCC_D3.3</text>
<text x="36.6" y="172.1">PT_ADDR_1</text>
<text x="48.9" y="170.2">VCC3.3</text>
<text x="48.9" y="171.4">GND</text>
<text x="48.9" y="172.7">SIG</text>
<text x="59.6" y="171.4">SIG_2</text>
<text x="59.6" y="173.9">SIG_4</text>
<text x="59.7" y="170.2">SIG_1</text>
<text x="59.7" y="172.7">SIG_3</text>
<text x="66.2" y="169.6">PT_ADDR_1_CP1</text>
<text x="66.2" y="170.8">PT_ADDR_1_CP2</text>
<text x="66.2" y="172.1">PT_ADDR_1_CP3</text>
<text x="66.2" y="173.3">PT_ADDR_1_CP4</text>
<text x="90.5" y="171.4">GND_D</text>
<text x="94.5" y="168.4">VCC_D3.3</text>
<text x="96.9" y="172.1">PT_ADDR_3</text>
<text x="108.1" y="170.2">VCC3.3</text>
<text x="108.1" y="171.4">GND</text>
<text x="108.1" y="172.7">SIG</text>
<text x="118.7" y="171.4">SIG_2</text>
<text x="118.7" y="173.9">SIG_4</text>
<text x="118.8" y="170.2">SIG_1</text>
<text x="118.8" y="172.7">SIG_3</text>
<text x="126.5" y="169.6">PT_ADDR_3_CP1</text>
<text x="126.5" y="170.8">PT_ADDR_3_CP2</text>
<text x="126.5" y="172.1">PT_ADDR_3_CP3</text>
<text x="59.6" y="176.4">SIG_6</text>
<text x="59.6" y="177.6">SIG_7</text>
<text x="59.7" y="175.1">SIG_5</text>
<text x="59.7" y="178.8">SIG_8</text>
<text x="66.2" y="174.5">PT_ADDR_1_CP5</text>
<text x="118.7" y="175.1">SIG_5</text>
<text x="118.7" y="176.4">SIG_6</text>
<text x="118.7" y="177.6">SIG_7</text>
<text x="118.7" y="178.8">SIG_8</text>
</g>
<g font-size="1.1" fill="#000080">
<text x="39" y="34.1">U_sensor_block_unit_4_1</text>
<text x="39" y="35.4">sensor_block_unit_4.SchDoc</text>
<text x="238.9" y="32.3">mla_opamp_top[1B],ADS7829_module[2A],sensor_block_unit_4[5B]</text>
<text x="238.9" y="34.8">mla_opamp_top[1B],sensor_block_unit_4[5B]</text>
<text x="238.9" y="37.2">mla_opamp_top[1B],ADS7829_module[2A],sensor_block_unit_4[5B]</text>
<text x="238.9" y="47">mla_opamp_top[1B],ADS7829_module[2A]</text>
<text x="39" y="52.6">U_sensor_block_unit_4_2</text>
<text x="39" y="53.8">sensor_block_unit_4.SchDoc</text>
<text x="238.9" y="50.8">mla_opamp_top[1B],ADS7829_module[2A]</text>
<text x="240.1" y="55.7">mla_opamp_top[1B],ADS7829_module[2A]</text>
<text x="240.1" y="65.5">mla_opamp_top[1B]</text>
<text x="240.1" y="70.4">mla_opamp_top[1B]</text>
<text x="240.1" y="68">mla_opamp_top[1B]</text>
<text x="39" y="72.3">U_sensor_block_unit_4_3</text>
<text x="39" y="73.6">sensor_block_unit_4.SchDoc</text>
<text x="240.1" y="72.9">mla_opamp_top[1B]</text>
<text x="244.2" y="75.4">mla_opamp_top[1B]</text>
<text x="242" y="84.1">mla_opamp_top[1B]</text>
<text x="242" y="86.5">mla_opamp_top[1B]</text>
<text x="242.6" y="89">mla_opamp_top[1B]</text>
<text x="39" y="92">U_sensor_block_unit_4_4</text>
<text x="39" y="93.3">sensor_block_unit_4.SchDoc</text>
<text x="242.6" y="91.4">mla_opamp_top[1B]</text>
<text x="47.7" y="125.3">SN1</text>
<text x="83.3" y="130.1">C_SN_1</text>
<text x="83.3" y="131.3">0402X105K250CT</text>
<text x="99.3" y="130.1">C_SN2</text>
<text x="99.3" y="131.3">0402B104K250CT</text>
<text x="83.3" y="132.5">1uf</text>
<text x="99.3" y="132.5">100nf</text>
<text x="159.8" y="132.6">ADG_MUX1</text>
<text x="47.7" y="140.1">SN74HC138PWR</text>
<text x="188" y="142.3">100nf</text>
<text x="188" y="139.9">C_ADG1</text>
<text x="188" y="141.2">0402B104K250C4</text>
<text x="195.4" y="142.3">1uf</text>
<text x="195.4" y="139.9">C_ADG2</text>
<text x="195.4" y="141.2">0T02X105K250C.8uf</text>
<text x="202.8" y="141.2">6T</text>
<text x="202.8" y="138.7">C_ADG3</text>
<text x="202.8" y="139.9">TAJB685M016RNJ</text>
<text x="46.5" y="148.7">U_fanout_8_ADDR1</text>
<text x="46.5" y="149.9">fanout_8.SchDoc</text>
<text x="105.6" y="148.7">U_fanout_8_ADDR3</text>
<text x="105.6" y="149.9">fanout_8.SchDoc</text>
<text x="159.8" y="145">ADG708BRUZ-REEL</text>
<text x="46.5" y="167.1">U_fanout_8_ADDR2</text>
<text x="105.6" y="167.1">U_fanout_8_ADDR4</text>
<text x="46.5" y="168.4">fanout_8.SchDoc</text>
<text x="105.6" y="168.4">fanout_8.SchDoc</text>
</g>
</svg>
